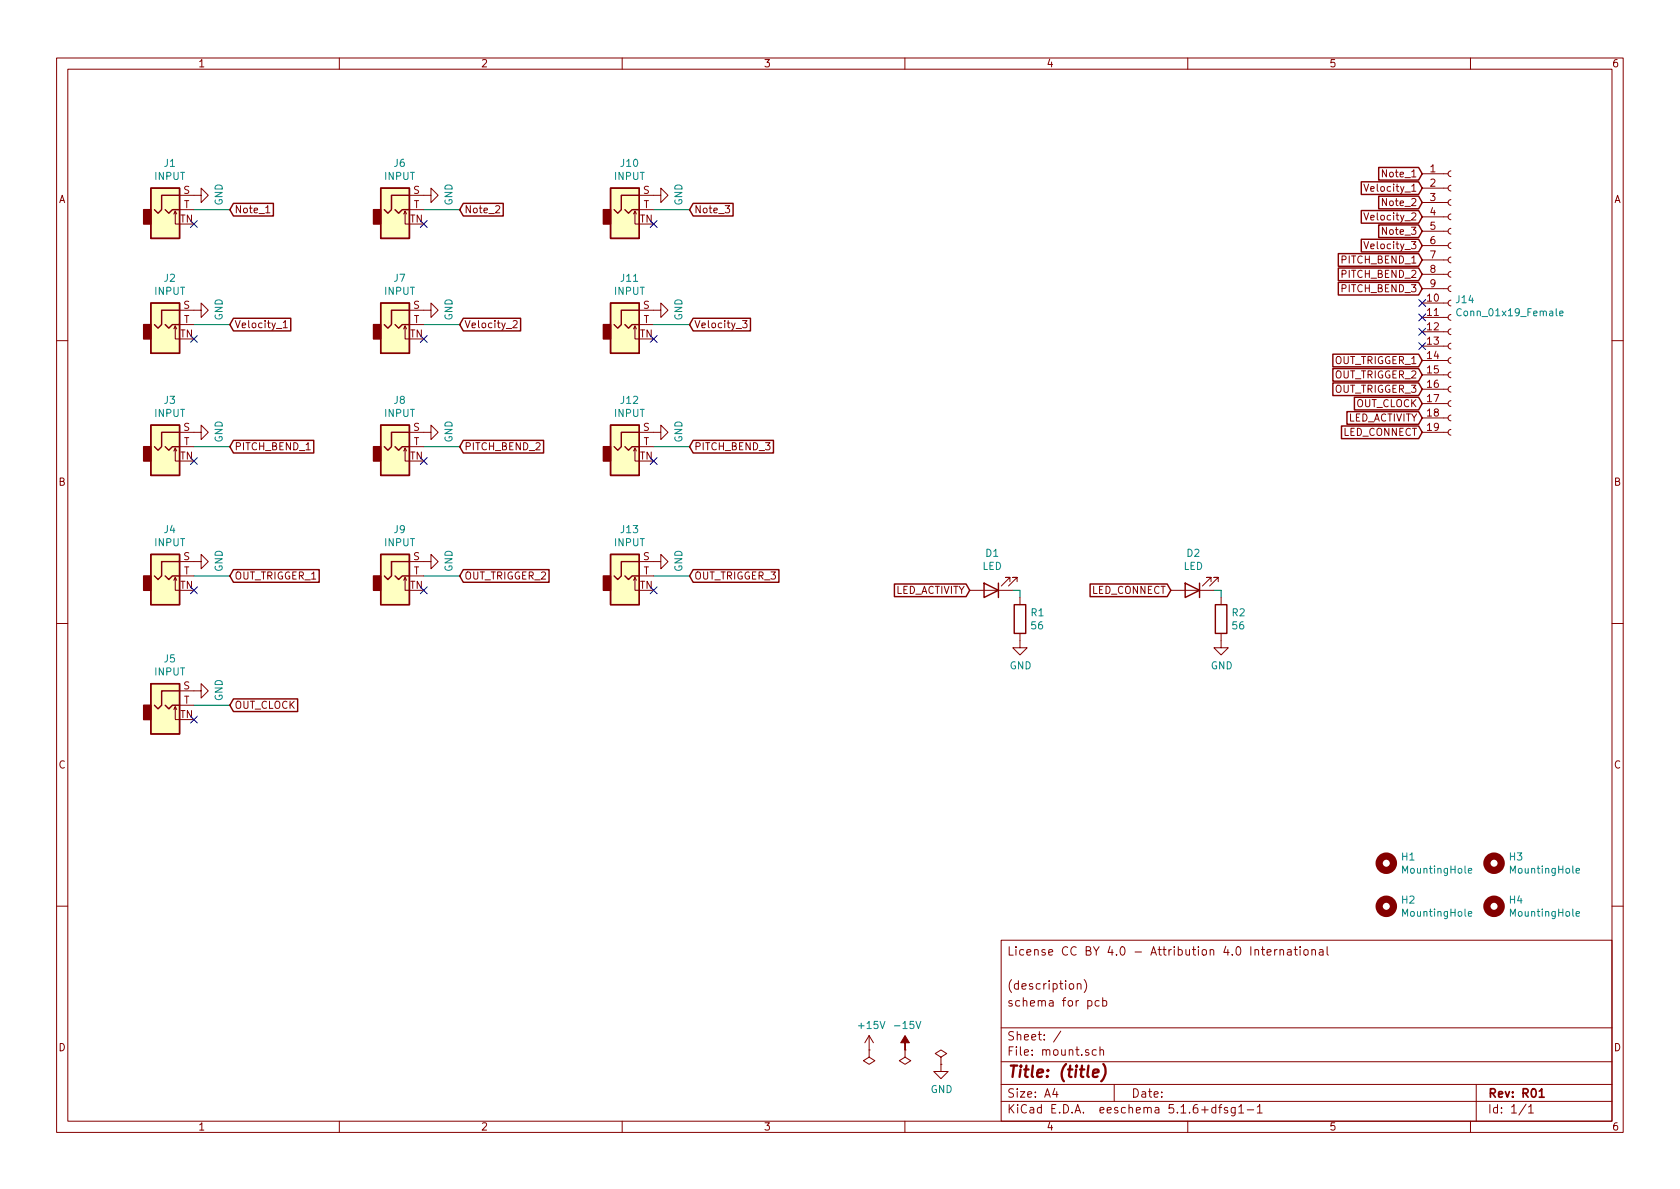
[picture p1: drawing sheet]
<svg xmlns="http://www.w3.org/2000/svg" width="297mm" height="210mm" viewBox="0 0 297 210" stroke-linecap="round" stroke-linejoin="round" font-family="sans-serif">
<g fill="none" stroke="#840000" stroke-width=".18">
<path d="M10 10.3h277v189.9h-277zM12 12.2h273v186.1h-273zM60 10.3v1.9M110 10.3v1.9M160 10.3v1.9M210 10.3v1.9M260 10.3v1.9M30.7 37.8l.3-.5v2.3h.7M31 37.3l.2 .5M31.7 34.5h3.9v-1.2l1.2 1.2-1.2 1.3v-1.3M31.7 37.1h2.6M47 37.6h.7"/>
<path d="M71.4 37.8l.2-.5v2.3h.8M71.6 37.3l.3 .5M72.4 34.5h3.8v-1.2l1.3 1.2-1.3 1.3v-1.3M72.4 37.1h2.5M87.6 36.5l.5-.1 .3 .3-.8 .9h.8M112 37.8l.3-.5v2.3h.7M112.3 37.3l.2 .5M113 34.5h3.8v-1.2l1.3 1.2-1.3 1.3v-1.3M113 37.1h2.6M128.2 36.4h.8l-.4 .4 .3 .2 .1 .4-.2 .2-.6-.1M241.1 37.6l.5 1.3 .4-1.3M241.1 32.6l.5 1.2 .4-1.2"/>
<path d="M251.5 38.3h4.5M251.5 35.8h4.5M251.5 33.3h4.5M251.5 30.7h4.5M256.5 37.8l-.3 .1-.2 .4 .1 .4 .4 .2M256.5 35.3l-.3 .1-.2 .3 .1 .4 .4 .2M256.5 32.8l-.3 .1-.2 .3 .1 .4 .4 .2M256.5 30.2l-.3 .1-.2 .4 .1 .3 .4 .2M30.7 58.2l.3-.5v2.2h.7M31 57.7l.2 .5M31.7 54.9h3.9v-1.3l1.2 1.3-1.2 1.2v-1.2M31.7 57.4h2.6"/>
<path d="M50.1 57l.3-.3v1.3M50.1 58h.7M71.4 58.2l.2-.5v2.2h.8M71.6 57.7l.3 .5M72.4 54.9h3.8v-1.3l1.3 1.3-1.3 1.2v-1.2M72.4 57.4h2.5M90.7 56.8l.5-.1 .2 .3v.2l-.7 .8h.7M112 58.2l.3-.5v2.2h.7M112.3 57.7l.2 .5M113 54.9h3.8v-1.3l1.3 1.3-1.3 1.2v-1.2M113 57.4h2.6M131.3 56.7h.8l-.4 .5 .3 .1v.5l-.1 .2-.6-.2"/>
<path d="M241.1 42.7l.5 1.3 .4-1.3M251.5 58.7h4.5M251.5 56.1h4.5M251.5 53.6h4.5M251.5 51h4.5M251.5 48.5h4.5M251.5 46h4.5M251.5 43.4h4.5M251.5 40.9h4.5M256.5 58.2l-.3 .1-.2 .3 .1 .4 .4 .2M256.5 55.6l-.3 .1-.2 .4 .1 .3 .4 .2M256.5 53.1l-.3 .1-.2 .3 .1 .4 .4 .2"/>
<path d="M256.5 50.5l-.3 .1-.2 .4 .1 .4 .4 .2M256.5 48l-.3 .1-.2 .3 .1 .4 .4 .2M256.5 45.5l-.3 .1-.2 .3 .1 .4 .4 .2M256.5 42.9l-.3 .1-.2 .4 .1 .3 .4 .2M256.5 40.4l-.3 .1-.2 .3 .1 .4 .4 .2M10 60.2h2M30.7 79.8l.3-.6v2.3h.7M31 79.2l.2 .6M31.7 76.4h3.9v-1.2l1.2 1.2-1.2 1.3v-1.3M31.7 79h2.6M71.4 79.8l.2-.6v2.3h.8M71.6 79.2l.3 .6"/>
<path d="M72.4 76.4h3.8v-1.2l1.3 1.2-1.3 1.3v-1.3M72.4 79h2.5M112 79.8l.3-.6v2.3h.7M112.3 79.2l.2 .6M113 76.4h3.8v-1.2l1.3 1.2-1.3 1.3v-1.3M113 79h2.6M251.5 76.4h4.5M251.5 73.9h4.5M251.5 71.4h4.5M251.5 68.8h4.5M251.5 66.3h4.5M251.5 63.7h4.5"/>
<path d="M251.5 61.2h4.5M256.5 75.9l-.3 .1-.2 .4 .1 .4 .4 .2M256.5 73.4l-.3 .1-.2 .3 .1 .4 .4 .2M256.5 70.9l-.3 .1-.2 .3 .1 .4 .4 .2M256.5 68.3l-.3 .1-.2 .4 .1 .3 .4 .2M256.5 65.8l-.3 .1-.2 .3 .1 .4 .4 .2M256.5 63.2l-.3 .1-.2 .4 .1 .4 .4 .2M256.5 60.7l-.3 .1-.2 .3 .1 .4 .4 .2M285 60.2h2M31.7 99.3h3.9v-1.3l1.2 1.3-1.2 1.3v-1.3M72.4 99.3h3.8v-1.3l1.3 1.3-1.3 1.3v-1.3M113 99.3h3.8v-1.3l1.3 1.3-1.3 1.3v-1.3"/>
<path d="M10 110.3h2M30.7 102.6l.3-.5v2.3h.7M31 102.1l.2 .5M31.7 101.8h2.6M71.4 102.6l.2-.5v2.3h.8M71.6 102.1l.3 .5M72.4 101.8h2.5M112 102.6l.3-.5v2.3h.7M112.3 102.1l.2 .5M113 101.8h2.6M171.4 104.4h7.7M178.6 102.9v-.8h-.8h.8l-1.6 1.5"/>
<path d="M179.8 102.9v-.8h-.7h.7l-1.5 1.5M180.3 112v2.5h1.3l-1.3 1.3-1.2-1.3h1.2M180.3 105.7v1.2M207 104.4h7.6M214.1 102.9v-.8h-.7h.7l-1.5 1.5M215.4 102.9v-.8h-.8h.8l-1.5 1.5M215.9 112v2.5h1.3l-1.3 1.3-1.3-1.3h1.3M215.9 105.7v1.2M285 110.3h2M30.7 125.5l.3-.5v2.2h.7M31 125l.2 .5M31.7 122.2h3.9v-1.3l1.2 1.3-1.2 1.2v-1.2"/>
<path d="M31.7 124.7h2.6M10 160.2h2M177 166.3h108v32h-108zM190.5 174.1l.1-.1a.37 .37 0 0 1 .5 .1v.8M190.5 173.9v1M191.7 173.2a1.71 1.71 0 0 1 0 2.3M192.3 177l.5-.1 .3 .3-.1 .6-.2 .1-.5-.1M194.3 177l-.4-.1-.3 .3 .1 .6 .2 .1 .4-.1M195 177l.4-.1 .3 .3-.1 .6-.2 .1-.4-.1M195 176.4v1.5M223 167.9h.6M223.2 167.4v1.3l.4 .2"/>
<path d="M224 168.4l.7-.1v-.3l-.5-.1-.2 .2 .1 .7h.6M225.4 167.9v1M225.8 167.9l-.4 .3M226.3 168l.2-.1 .4 .1v.9M226.3 167.9v1M227.7 168h.5l.1 .9M228.3 168.3h-.5l-.2 .2 .2 .4 .5-.1M228.8 167.9h.6M229 167.4v1.3l.4 .2M229.9 167.4v.2M229.9 167.9v1M230.6 168l.2-.1 .4 .1v.8l-.2 .1-.4-.1z"/>
<path d="M232 168l.2-.1 .3 .1 .1 .9M232 167.9v1M233.3 168h.6v.9M233.9 168.3h-.4l-.3 .2 .3 .4 .4-.1M234.6 167.4v1.3l.3 .2M285 160.2h2M60 198.3v1.9M110 198.3v1.9M153.7 185.7v1.2l1 .7-1 .6-1-.6 1-.7M153.7 185.7h.1M153.7 183.1l-.8 1.3M153.7 183.1v2.6"/>
<path d="M153.7 183.1l.7 1.3M160 198.3v1.9M160 185.7v1.2l1 .7-1 .6-1-.6 1-.7M160 185.7h.1M166.4 188.2v1.3h1.2l-1.2 1.2-1.3-1.2h1.3M166.4 186.9l1-.6-1-.6-1 .6 1 .6v1.3M166.4 188.2h.1M177 194.8h108M177 191.8h108M177 187.8h108M177 181.8h108M186.5 192.5l-.4 1h1"/>
<path d="M186.8 193v1M187.6 182.3l-1.3 2M193.8 185.7l-.4-.1-.3 .3 .1 .6 .2 .1 .4-.1M194.5 185.7l.2-.1 .3 .1 .1 .9M194.5 185.1v1.5M197 191.8v3M210 198.3v1.9M215 195.9l-.5-.1-.3 .3 .1 .6 .2 .1 .5-.1M215 195.3v1.5M215.5 195.8h.5M216 195.3l-.3 .2v1.3M217 195.9l-.3-.1-.2 .2v.3l.5 .1v.3h-.5"/>
<path d="M218.4 195.8v1.2l-.3 .3h-.3M218.4 195.9l-.4-.1-.3 .3 .1 .6h.6M219 195.8l.5-.5v1.5M219 196.8h.9M220.5 196.3h1.2M222.3 195.8l.4-.5v1.5M222.3 196.8h.9M260 198.3v1.9M261 191.8v6.5M269.8 195.2l-1.2 2M270.3 195.8l.4-.5v1.5M270.3 196.8h.8"/>
</g>
<path d="M272.2 193l.4-.5v1.5M272.2 194h.8" fill="none" stroke="#840000" stroke-width=".3"/>
<path d="M193.3 189.8l.9-.2v-.4l-.6-.1-.3 .3v.9l.2 .1 .6-.1M195.1 188.2a2.31 2.31 0 0 1-.4 3" fill="none" stroke="#840000" stroke-width=".41"/>
<g fill="#ffffc2" stroke="#ffffc2" stroke-width=".18">
<path d="M67.3 75.2h5.1v8.9h-5.1z"/>
<path d="M107.9 75.2h5.1v8.9h-5.1z"/>
<path d="M26.7 98h5v8.9h-5z"/>
<path d="M67.3 98h5.1v8.9h-5.1z"/>
<path d="M107.9 98h5.1v8.9h-5.1z"/>
<path d="M26.7 120.9h5v8.9h-5z"/>
<path d="M107.9 33.3h5.1v8.9h-5.1z"/>
<path d="M67.3 53.6h5.1v8.9h-5.1z"/>
<path d="M26.7 33.3h5v8.9h-5z"/>
<path d="M67.3 33.3h5.1v8.9h-5.1z"/>
<path d="M107.9 53.6h5.1v8.9h-5.1z"/>
<path d="M26.7 75.2h5v8.9h-5z"/>
<path d="M26.7 53.6h5v8.9h-5z"/>
</g>
<g fill="none" stroke="#840000" stroke-width=".25">
<path d="M26.7 33.3h5v8.9h-5zM29.2 37.1l.6 .6 .7-.6h1.2M31.7 34.5h-3.1v2.6l-.7 .6-.6-.6M41.3 36h7v2.2h-7l-.7-1.1zM67.3 33.3h5.1v8.9h-5.1zM69.8 37.1l.7 .6 .6-.6h1.3M72.4 34.5h-3.2v2.6l-.6 .6-.7-.6M81.9 36h7.1v2.2h-7.1l-.6-1.1zM107.9 33.3h5.1v8.9h-5.1zM110.5 37.1l.6 .6 .7-.6h1.2M113 34.5h-3.1v2.6l-.7 .6-.6-.6M122.6 36h7v2.2h-7l-.7-1.1z"/>
<path d="M240.7 37.2h10.1l.7 1.1-.7 1.2h-10.1zM240.7 32.2h10.1l.7 1.1-.7 1.1h-10.1zM243.8 34.7h7l.7 1.1-.7 1.1h-7zM243.8 29.6h7l.7 1.1-.7 1.1h-7zM243.8 39.8h7l.7 1.1-.7 1.1h-7zM26.7 53.6h5v8.9h-5zM29.2 57.4l.6 .6 .7-.6h1.2M31.7 54.9h-3.1v2.5l-.7 .6-.6-.6M41.3 56.3h10.1v2.2h-10.1l-.7-1.1zM67.3 53.6h5.1v8.9h-5.1zM69.8 57.4l.7 .6 .6-.6h1.3M72.4 54.9h-3.2v2.5l-.6 .6-.7-.6"/>
<path d="M81.9 56.3h10.1v2.2h-10.1l-.6-1.1zM107.9 53.6h5.1v8.9h-5.1zM110.5 57.4l.6 .6 .7-.6h1.2M113 54.9h-3.1v2.5l-.7 .6-.6-.6M122.6 56.3h10.1v2.2h-10.1l-.7-1.1zM236.6 49.9h14.2l.7 1.1-.7 1.2h-14.2zM236.6 47.4h14.2l.7 1.1-.7 1.1h-14.2zM236.6 44.9h14.2l.7 1.1-.7 1.1h-14.2zM240.7 42.3h10.1l.7 1.1-.7 1.1h-10.1zM26.7 75.2h5v8.9h-5zM29.2 79l.6 .6 .7-.6h1.2M31.7 76.4h-3.1v2.6l-.7 .6-.6-.6"/>
<path d="M41.3 77.9h14.2v2.2h-14.2l-.7-1.1zM67.3 75.2h5.1v8.9h-5.1zM69.8 79l.7 .6 .6-.6h1.3M72.4 76.4h-3.2v2.6l-.6 .6-.7-.6M81.9 77.9h14.2v2.2h-14.2l-.6-1.1zM107.9 75.2h5.1v8.9h-5.1zM110.5 79l.6 .6 .7-.6h1.2M113 76.4h-3.1v2.6l-.7 .6-.6-.6M122.6 77.9h14.2v2.2h-14.2l-.7-1.1zM235.7 67.7h15.1l.7 1.1-.7 1.1h-15.1zM235.7 65.2h15.1l.7 1.1-.7 1.1h-15.1zM235.7 62.6h15.1l.7 1.1-.7 1.2h-15.1z"/>
<path d="M237.2 75.3h13.6l.7 1.1-.7 1.2h-13.6zM238.2 72.8h12.6l.7 1.1-.7 1.1h-12.6zM239.5 70.3h11.3l.7 1.1-.7 1.1h-11.3zM26.7 98h5v8.9h-5zM31.7 99.3h-3.1v2.5l-.7 .7-.6-.7M67.3 98h5.1v8.9h-5.1zM72.4 99.3h-3.2v2.5l-.6 .7-.7-.7M107.9 98h5.1v8.9h-5.1zM113 99.3h-3.1v2.5l-.7 .7-.6-.7M29.2 101.8l.6 .7 .7-.7h1.2M41.3 100.7h15.1v2.3h-15.1l-.7-1.2zM69.8 101.8l.7 .7 .6-.7h1.3"/>
<path d="M81.9 100.7h15.2v2.3h-15.2l-.6-1.2zM110.5 101.8l.6 .7 .7-.7h1.2M122.6 100.7h15.1v2.3h-15.1l-.7-1.2zM158.1 103.3h12.7l.6 1.1-.6 1.1h-12.7zM174 103.1l2.5 1.3-2.5 1.3zM176.5 103.1v2.6M179.3 106.9h2.1v5.1h-2.1zM192.7 103.3h13.7l.6 1.1-.6 1.1h-13.7zM209.5 103.1l2.6 1.3-2.6 1.3zM212.1 103.1v2.6M214.9 106.9h2v5.1h-2zM26.7 120.9h5v8.9h-5z"/>
<path d="M29.2 124.7l.6 .6 .7-.6h1.2M31.7 122.2h-3.1v2.5l-.7 .6-.6-.6M41.3 123.6h11.3v2.2h-11.3l-.7-1.1z"/>
</g>
<g fill="#840000" stroke="#840000" stroke-width=".25">
<path d="M66 79h1.3v2.5h-1.3z"/>
<path d="M106.7 79h1.2v2.5h-1.2z"/>
<path d="M25.4 101.8h1.3v2.6h-1.3z"/>
<path d="M66 101.8h1.3v2.6h-1.3z"/>
<path d="M106.7 101.8h1.2v2.6h-1.2z"/>
<path d="M25.4 124.7h1.3v2.5h-1.3z"/>
<path d="M106.7 37.1h1.2v2.5h-1.2z"/>
<path d="M66 57.4h1.3v2.5h-1.3z"/>
<path d="M25.4 37.1h1.3v2.5h-1.3z"/>
<path d="M66 37.1h1.3v2.5h-1.3z"/>
<path d="M106.7 57.4h1.2v2.5h-1.2z"/>
<path d="M25.4 79h1.3v2.5h-1.3z"/>
<path d="M25.4 57.4h1.3v2.5h-1.3z"/>
</g>
<g fill="none" stroke="#840000" stroke-width="1.3">
<circle cx="245.1" cy="152.6" r="1.27"/>
<circle cx="264.2" cy="152.6" r="1.27"/>
<circle cx="245.1" cy="160.3" r="1.27"/>
<circle cx="264.2" cy="160.3" r="1.27"/>
</g>
<path d="M258.3 54.7a.6 .6 0 0 0-.8 .4 .6 .6 0 0 0 .6 .7l.2-.1M275.8 55.4l.6-.1-.1-.2-.4-.1-.1 .2v.6h.5M259.6 154l.6-.1v-.3h-.4l-.2 .1 .1 .7h.5M278.7 154l.6-.1-.1-.3h-.3l-.2 .1v.7h.5M259.6 161.6l.6-.1v-.3h-.4l-.2 .2 .1 .6h.5M278.7 161.6l.6-.1-.1-.3h-.3l-.2 .2v.6h.5" fill="none" stroke="#008484" stroke-width=".18"/>
<path d="M160 183.1l.8 1.3h-.8v1.3v-1.3h-.7z" fill="#840000" stroke="#840000" stroke-width=".18"/>
<g fill="none" stroke="#008400" stroke-width=".18">
<path d="M34.3 37.1h6.3M74.9 37.1h6.4M115.6 37.1h6.3M34.3 57.4h6.3M74.9 57.4h6.4M115.6 57.4h6.3M34.3 79h6.3M74.9 79h6.4M115.6 79h6.3M34.3 101.8h6.3M74.9 101.8h6.4M115.6 101.8h6.3"/>
<path d="M179.1 104.4h1.2v1.3M214.6 104.4h1.3v1.3M34.3 124.7h6.3"/>
</g>
<g fill="none" stroke="#000084" stroke-width=".18">
<path d="M33.7 39l1.2 1.2M34.9 39l-1.2 1.2M74.3 39l1.2 1.2M75.5 39l-1.2 1.2M115 39l1.2 1.2M116.2 39l-1.2 1.2M33.7 59.3l1.2 1.2M34.9 59.3l-1.2 1.2M74.3 59.3l1.2 1.2M75.5 59.3l-1.2 1.2M115 59.3l1.2 1.2M116.2 59.3l-1.2 1.2"/>
<path d="M250.9 53l1.2 1.2M250.9 55.5l1.2 1.2M250.9 58.1l1.2 1.2M252.1 53l-1.2 1.2M252.1 55.5l-1.2 1.2M252.1 58.1l-1.2 1.2M250.9 60.6l1.2 1.2M252.1 60.6l-1.2 1.2M33.7 80.9l1.2 1.2M34.9 80.9l-1.2 1.2M74.3 80.9l1.2 1.2M75.5 80.9l-1.2 1.2"/>
<path d="M115 80.9l1.2 1.2M116.2 80.9l-1.2 1.2M33.7 103.8l1.2 1.2M34.9 103.8l-1.2 1.2M74.3 103.8l1.2 1.2M75.5 103.8l-1.2 1.2M115 103.8l1.2 1.2M116.2 103.8l-1.2 1.2M33.7 126.6l1.2 1.3M34.9 126.6l-1.2 1.3"/>
</g>
<text font-size="2.8" fill="#840000" x="178" y="190.5">Title: (title)</text>
<g font-size="2.1" fill="#840000">
<text x="178" y="169">License CC BY 4.0 - Attribution 4.0 International</text>
<text x="178" y="178">schema for pcb</text>
<text x="178" y="175">(description)</text>
<text x="178" y="184">Sheet: /</text>
<text x="178" y="186.7">File: mount.sch</text>
<text x="178" y="196.9">KiCad E.D.A. eeschema 5.1.6+dfsg1-1</text>
<text x="178" y="194.1">Size: A4</text>
<text x="200" y="194.1">Date:</text>
<text x="263" y="194.1">Rev: R01</text>
<text x="263" y="196.9">Id: 1/1</text>
</g>
<g font-size="1.8" fill="#840000">
<text x="35" y="11.9">1</text>
<text x="85" y="11.9">2</text>
<text x="135" y="11.9">3</text>
<text x="185" y="11.9">4</text>
<text x="235" y="11.9">5</text>
<text x="285" y="11.9">6</text>
<text x="10.4" y="35.9">A</text>
<text x="32.4" y="34.3">S</text>
<text x="73.1" y="34.3">S</text>
<text x="113.7" y="34.3">S</text>
<text x="241.9" y="33.9">Velocity_1</text>
<text x="244.8" y="31.4">Note_1</text>
<text x="252.9" y="30.5">1</text>
<text x="252.9" y="33">2</text>
<text x="252.9" y="35.6">3</text>
<text x="285.4" y="35.9">A</text>
<text x="31.9" y="39.4">TN</text>
<text x="32.5" y="36.8">T</text>
<text x="41.4" y="37.7">Note_1</text>
<text x="72.5" y="39.4">TN</text>
<text x="73.1" y="36.8">T</text>
<text x="82.1" y="37.7">Note_2</text>
<text x="113.1" y="39.4">TN</text>
<text x="113.8" y="36.8">T</text>
<text x="122.7" y="37.7">Note_3</text>
<text x="241.9" y="39">Velocity_2</text>
<text x="244.8" y="36.4">Note_2</text>
<text x="244.8" y="41.5">Note_3</text>
<text x="252.9" y="38.1">4</text>
<text x="252.9" y="40.6">5</text>
<text x="237.4" y="46.6">PITCH_BEND_1</text>
<text x="241.9" y="44.1">Velocity_3</text>
<text x="252.9" y="43.2">6</text>
<text x="252.9" y="45.7">7</text>
<text x="237.4" y="51.7">PITCH_BEND_3</text>
<text x="237.4" y="49.1">PITCH_BEND_2</text>
<text x="252.4" y="53.3">10</text>
<text x="252.9" y="48.3">8</text>
<text x="252.9" y="50.8">9</text>
<text x="31.9" y="59.7">TN</text>
<text x="32.4" y="54.6">S</text>
<text x="32.5" y="57.1">T</text>
<text x="41.4" y="58">Velocity_1</text>
<text x="72.5" y="59.7">TN</text>
<text x="73.1" y="54.6">S</text>
<text x="73.1" y="57.1">T</text>
<text x="82.1" y="58">Velocity_2</text>
<text x="113.1" y="59.7">TN</text>
<text x="113.7" y="54.6">S</text>
<text x="113.8" y="57.1">T</text>
<text x="122.7" y="58">Velocity_3</text>
<text x="252.4" y="55.9">11</text>
<text x="252.4" y="58.4">12</text>
<text x="235.9" y="64.4">OUT_TRIGGER_1</text>
<text x="252.4" y="61">13</text>
<text x="252.4" y="63.5">14</text>
<text x="235.9" y="69.5">OUT_TRIGGER_3</text>
<text x="235.9" y="66.9">OUT_TRIGGER_2</text>
<text x="252.4" y="66">15</text>
<text x="252.4" y="68.6">16</text>
<text x="252.4" y="71.1">17</text>
<text x="32.4" y="76.2">S</text>
<text x="73.1" y="76.2">S</text>
<text x="113.7" y="76.2">S</text>
<text x="237.4" y="77.1">LED_CONNECT</text>
<text x="238.1" y="74.5">LED_ACTIVITY</text>
<text x="239.7" y="72">OUT_CLOCK</text>
<text x="252.4" y="73.7">18</text>
<text x="252.4" y="76.2">19</text>
<text x="31.9" y="81.3">TN</text>
<text x="32.5" y="78.7">T</text>
<text x="41.4" y="79.6">PITCH_BEND_1</text>
<text x="72.5" y="81.3">TN</text>
<text x="73.1" y="78.7">T</text>
<text x="82.1" y="79.6">PITCH_BEND_2</text>
<text x="113.1" y="81.3">TN</text>
<text x="113.8" y="78.7">T</text>
<text x="122.7" y="79.6">PITCH_BEND_3</text>
<text x="10.4" y="85.9">B</text>
<text x="285.4" y="85.9">B</text>
<text x="32.4" y="99.1">S</text>
<text x="32.5" y="101.6">T</text>
<text x="73.1" y="99.1">S</text>
<text x="73.1" y="101.6">T</text>
<text x="113.7" y="99.1">S</text>
<text x="113.8" y="101.6">T</text>
<text x="31.9" y="104.1">TN</text>
<text x="41.4" y="102.5">OUT_TRIGGER_1</text>
<text x="72.5" y="104.1">TN</text>
<text x="82.1" y="102.5">OUT_TRIGGER_2</text>
<text x="113.1" y="104.1">TN</text>
<text x="122.7" y="102.5">OUT_TRIGGER_3</text>
<text x="158.1" y="105">LED_ACTIVITY</text>
<text x="193" y="105">LED_CONNECT</text>
<text x="32.4" y="121.9">S</text>
<text x="32.5" y="124.5">T</text>
<text x="41.4" y="125.3">OUT_CLOCK</text>
<text x="31.9" y="127">TN</text>
<text x="10.4" y="135.9">C</text>
<text x="285.4" y="135.9">C</text>
<text x="10.4" y="185.9">D</text>
<text x="285.4" y="185.9">D</text>
<text x="35" y="199.9">1</text>
<text x="85" y="199.9">2</text>
<text x="135" y="199.9">3</text>
<text x="185" y="199.9">4</text>
<text x="235" y="199.9">5</text>
<text x="285" y="199.9">6</text>
</g>
<g font-size="1.8" fill="#008484">
<text x="29.1" y="29.5">J1</text>
<text x="69.7" y="29.5">J6</text>
<text x="109.8" y="29.5">J10</text>
<text x="27.4" y="31.8">INPUT</text>
<text x="68" y="31.8">INPUT</text>
<text x="108.7" y="31.8">INPUT</text>
<text x="39.4" y="36.4" transform="rotate(-90 39.4 36.4)">GND</text>
<text x="80" y="36.4" transform="rotate(-90 80 36.4)">GND</text>
<text x="120.6" y="36.4" transform="rotate(-90 120.6 36.4)">GND</text>
<text x="27.4" y="52.1">INPUT</text>
<text x="29.1" y="49.8">J2</text>
<text x="68" y="52.1">INPUT</text>
<text x="69.7" y="49.8">J7</text>
<text x="108.7" y="52.1">INPUT</text>
<text x="109.8" y="49.8">J11</text>
<text x="257.5" y="53.6">J14</text>
<text x="39.4" y="56.7" transform="rotate(-90 39.4 56.7)">GND</text>
<text x="80" y="56.7" transform="rotate(-90 80 56.7)">GND</text>
<text x="120.6" y="56.7" transform="rotate(-90 120.6 56.7)">GND</text>
<text x="258.2" y="55.9">Conn_01x19_Female</text>
<text x="29.1" y="71.4">J3</text>
<text x="69.7" y="71.4">J8</text>
<text x="109.8" y="71.4">J12</text>
<text x="27.4" y="73.7">INPUT</text>
<text x="68" y="73.7">INPUT</text>
<text x="108.7" y="73.7">INPUT</text>
<text x="39.4" y="78.3" transform="rotate(-90 39.4 78.3)">GND</text>
<text x="80" y="78.3" transform="rotate(-90 80 78.3)">GND</text>
<text x="120.6" y="78.3" transform="rotate(-90 120.6 78.3)">GND</text>
<text x="29.1" y="94.3">J4</text>
<text x="69.7" y="94.3">J9</text>
<text x="109.8" y="94.3">J13</text>
<text x="27.4" y="96.6">INPUT</text>
<text x="39.4" y="101.1" transform="rotate(-90 39.4 101.1)">GND</text>
<text x="68" y="96.6">INPUT</text>
<text x="80" y="101.1" transform="rotate(-90 80 101.1)">GND</text>
<text x="108.7" y="96.6">INPUT</text>
<text x="120.6" y="101.1" transform="rotate(-90 120.6 101.1)">GND</text>
<text x="173.7" y="100.8">LED</text>
<text x="174.3" y="98.5">D1</text>
<text x="209.2" y="100.8">LED</text>
<text x="209.9" y="98.5">D2</text>
<text x="182.3" y="109">R1</text>
<text x="182.4" y="111.3">56</text>
<text x="217.9" y="109">R2</text>
<text x="218" y="111.3">56</text>
<text x="27.4" y="119.5">INPUT</text>
<text x="29.1" y="117.1">J5</text>
<text x="178.5" y="118.4">GND</text>
<text x="214.1" y="118.4">GND</text>
<text x="39.4" y="124" transform="rotate(-90 39.4 124)">GND</text>
<text x="247.9" y="152.2">H1</text>
<text x="248.2" y="154.5">MountingHole</text>
<text x="266.9" y="152.2">H3</text>
<text x="267.3" y="154.5">MountingHole</text>
<text x="247.9" y="159.8">H2</text>
<text x="266.9" y="159.8">H4</text>
<text x="248.2" y="162.1">MountingHole</text>
<text x="267.3" y="162.1">MountingHole</text>
<text x="152" y="182">+15V</text>
<text x="158.5" y="182">-15V</text>
<text x="164.5" y="193.3">GND</text>
</g>
</svg>
